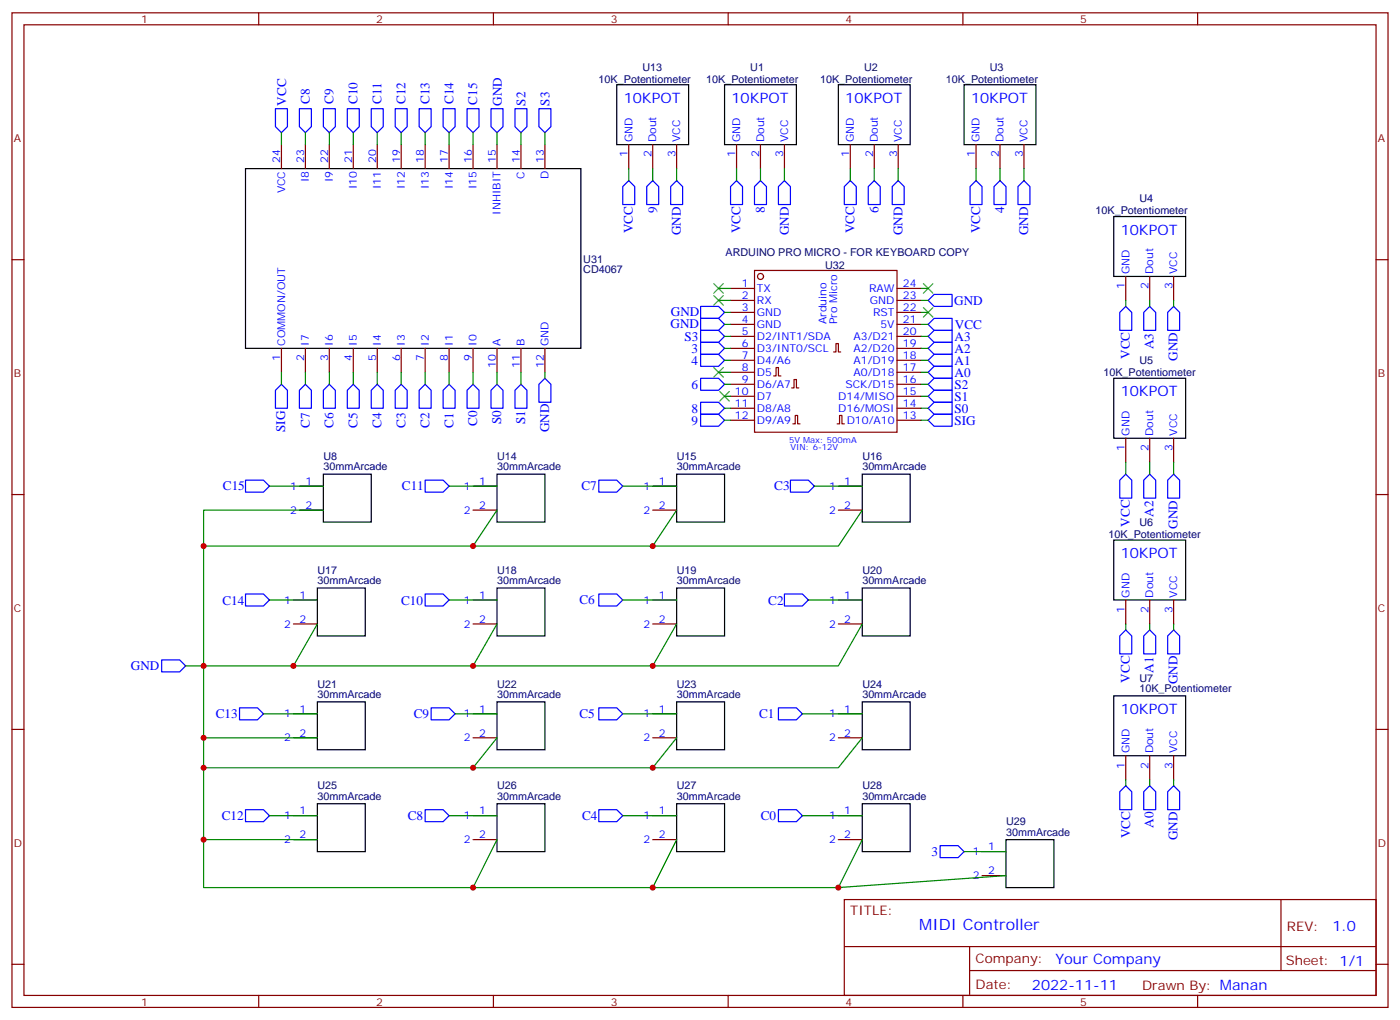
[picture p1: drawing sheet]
<svg xmlns="http://www.w3.org/2000/svg" width="412mm" height="300mm" viewBox="0 0 412 300" stroke-linecap="round" stroke-linejoin="round" font-family="sans-serif">
<g fill="none" stroke="#870000" stroke-width=".35">
<path d="M3.5 3.8h405.4v292.8h-405.4zM7.1 7.3h398.2v285.8h-398.2zM76.2 3.8v3.5M145.3 3.8v3.5M214.5 3.8v3.5M283.6 3.8v3.5M352.8 3.8v3.5M82.9 42.6v7M90 42.6v7M97 42.6v7M104.1 42.6v7M111.1 42.6v7"/>
<path d="M118.2 42.6v7M125.2 42.6v7M132.3 42.6v7M139.3 42.6v7M146.4 42.6v7M153.5 42.6v7M160.5 42.6v7M185.2 42.6v7M192.3 42.6v7M199.3 42.6v7M217 42.6v7M224 42.6v7"/>
<path d="M231.1 42.6v7M250.5 42.6v7M257.5 42.6v7M264.6 42.6v7M287.5 42.6v7M294.6 42.6v7M301.6 42.6v7M3.5 76.4h3.6M222.3 79.6h41.9v47.6h-41.9zM405.3 76.4h3.6M215.2 84.9h7M215.2 88.4h7"/>
<path d="M215.2 92h7M215.2 95.5h7M215.2 99h7M264.2 84.9h7.1M264.2 88.4h7.1M264.2 92h7.1M264.2 95.5h7.1M264.2 99h7.1M331.6 81.4v7M338.7 81.4v7M345.7 81.4v7M82.9 102.6v7"/>
<path d="M90 102.6v7M97 102.6v7M104.1 102.6v7M111.1 102.6v7M118.2 102.6v7M125.2 102.6v7M132.3 102.6v7M139.3 102.6v7M146.4 102.6v7M153.5 102.6v7M160.5 102.6v7M215.2 102.6h7"/>
<path d="M215.2 106.1h7M215.2 109.6h7M215.2 113.1h7M215.2 116.7h7M227.9 110.7h.7v-2.5h.7v2.5h.7M233.2 114.2h.7v-2.5h.7v2.5h.7M245.5 103.6h.7v-2.5h.8v2.5h.7M264.2 102.6h7.1M264.2 106.1h7.1M264.2 109.6h7.1M264.2 113.1h7.1M264.2 116.7h7.1"/>
<path d="M215.2 120.2h7M215.2 123.7h7M233.5 124.8h.8v-2.5h.7v2.5h.7M246.6 124.8h.7v-2.5h.7v2.5h.7M264.2 120.2h7.1M264.2 123.7h7.1M331.6 129v7.1M338.7 129v7.1M345.7 129v7.1M3.5 145.6h3.6M88.2 143.1h7M88.2 150.2h7"/>
<path d="M139.3 143.1h7.1M139.3 150.2h7.1M192.3 143.1h7M192.3 150.2h7M246.9 143.1h7.1M246.9 150.2h7.1M405.3 145.6h3.6M86.4 176.6h7.1M139.3 176.6h7.1M192.3 176.6h7M246.9 176.6h7.1M331.6 176.6v7.1"/>
<path d="M338.7 176.6v7.1M345.7 176.6v7.1M86.4 183.7h7.1M139.3 183.7h7.1M192.3 183.7h7M246.9 183.7h7.1M3.5 214.7h3.6M86.4 210.1h7.1M86.4 217.2h7.1M139.3 210.1h7.1M139.3 217.2h7.1M192.3 210.1h7"/>
<path d="M192.3 217.2h7M246.9 210.1h7.1M246.9 217.2h7.1M405.3 214.7h3.6M331.6 222.5v7.1M338.7 222.5v7.1M345.7 222.5v7.1M86.4 240.1h7.1M86.4 247.2h7.1M139.3 240.1h7.1M139.3 247.2h7.1M192.3 240.1h7"/>
<path d="M192.3 247.2h7M246.9 240.1h7.1M246.9 247.2h7.1M289.3 250.7h7M289.3 257.8h7M248.7 264.8h156.6v28.3h-156.6zM248.7 278.7h156.5M285.6 278.7v14.1M377.3 264.9v20.8M3.5 283.9h3.6M76.2 293.1v3.5M145.3 293.1v3.5"/>
<path d="M214.5 293.1v3.5M283.6 293.1v3.5M285.6 285.7h119.6M352.8 293.1v3.5M405.3 283.9h3.6"/>
<circle cx="224" cy="81.4" r=".88"/>
</g>
<g fill="none" stroke="#000" stroke-width=".35">
<path d="M181.7 24.9h21.1v17.7h-21.1zM213.4 24.9h21.2v17.7h-21.2zM246.9 24.9h21.2v17.7h-21.2zM284 24.9h21.2v17.7h-21.2zM72.3 49.6h98.8v53h-98.8zM328.1 63.7h21.1v17.7h-21.1zM328.1 111.4h21.1v17.6h-21.1zM95.2 139.6h14.2v14.1h-14.2zM146.4 139.6h14.1v14.1h-14.1zM199.3 139.6h14.1v14.1h-14.1zM254 139.6h14.1v14.1h-14.1zM328.1 159h21.1v17.6h-21.1z"/>
<path d="M93.5 173.1h14.1v14.1h-14.1zM146.4 173.1h14.1v14.1h-14.1zM199.3 173.1h14.1v14.1h-14.1zM254 173.1h14.1v14.1h-14.1zM93.5 206.6h14.1v14.1h-14.1zM146.4 206.6h14.1v14.1h-14.1zM199.3 206.6h14.1v14.1h-14.1zM254 206.6h14.1v14.1h-14.1zM328.1 204.9h21.1v17.6h-21.1zM93.5 236.6h14.1v14.1h-14.1zM146.4 236.6h14.1v14.1h-14.1zM199.3 236.6h14.1v14.1h-14.1z"/>
<path d="M254 236.6h14.1v14.1h-14.1zM296.3 247.2h14.1v14.1h-14.1z"/>
</g>
<g fill="none" stroke="#00f" stroke-width=".35">
<path d="M81.1 32h3.6v5.3l-1.8 1.8-1.8-1.8zM88.2 32h3.5v5.3l-1.7 1.8-1.8-1.8zM95.2 32h3.6v5.3l-1.8 1.8-1.8-1.8zM102.3 32h3.5v5.3l-1.7 1.8-1.8-1.8zM109.4 32h3.5v5.3l-1.8 1.8-1.7-1.8zM116.4 32h3.5v5.3l-1.7 1.8-1.8-1.8zM123.5 32h3.5v5.3l-1.8 1.8-1.7-1.8zM130.5 32h3.6v5.3l-1.8 1.8-1.8-1.8zM137.6 32h3.5v5.3l-1.8 1.8-1.7-1.8zM144.6 32h3.6v5.3l-1.8 1.8-1.8-1.8zM151.7 32h3.5v5.3l-1.7 1.8-1.8-1.8zM158.7 32h3.6v5.3l-1.8 1.8-1.8-1.8z"/>
<path d="M185.2 53.2l1.8 1.7v5.3h-3.6v-5.3zM192.3 53.2l1.7 1.7v5.3h-3.5v-5.3zM199.3 53.2l1.8 1.7v5.3h-3.5v-5.3zM217 53.2l1.7 1.7v5.3h-3.5v-5.3zM224 53.2l1.8 1.7v5.3h-3.6v-5.3zM231.1 53.2l1.7 1.7v5.3h-3.5v-5.3zM250.5 53.2l1.7 1.7v5.3h-3.5v-5.3zM257.5 53.2l1.8 1.7v5.3h-3.5v-5.3zM264.6 53.2l1.7 1.7v5.3h-3.5v-5.3zM287.5 53.2l1.8 1.7v5.3h-3.5v-5.3zM294.6 53.2l1.7 1.7v5.3h-3.5v-5.3zM299.9 54.9l1.7-1.7 1.8 1.7v5.3h-3.5z"/>
<path d="M206.4 97.3h5.3l1.7 1.7-1.7 1.8h-5.3zM206.4 90.2h5.3l1.7 1.8-1.7 1.7h-5.3zM206.4 93.7h5.3l1.7 1.8-1.7 1.8h-5.3zM275.2 86.7h5.3v3.5h-5.3l-1.8-1.8zM275.2 93.7h5.3v3.6h-5.3l-1.8-1.8zM275.2 97.3h5.3v3.5h-5.3l-1.8-1.8zM331.6 90.2l1.8 1.8v5.3h-3.6v-5.3zM338.7 90.2l1.7 1.8v5.3h-3.5v-5.3zM345.7 90.2l1.8 1.8v5.3h-3.5v-5.3zM82.9 113.1l1.8 1.8v5.3h-3.6v-5.3zM90 113.1l1.7 1.8v5.3h-3.5v-5.3zM97 113.1l1.8 1.8v5.3h-3.6v-5.3z"/>
<path d="M104.1 113.1l1.7 1.8v5.3h-3.5v-5.3zM111.1 113.1l1.8 1.8v5.3h-3.5v-5.3zM118.2 113.1l1.7 1.8v5.3h-3.5v-5.3zM125.2 113.1l1.8 1.8v5.3h-3.5v-5.3zM132.3 113.1l1.8 1.8v5.3h-3.6v-5.3zM139.3 113.1l1.8 1.8v5.3h-3.5v-5.3zM146.4 113.1l1.8 1.8v5.3h-3.6v-5.3zM153.5 113.1l1.7 1.8v5.3h-3.5v-5.3zM160.5 111.4l1.8 1.7v5.3h-3.6v-5.3zM206.4 118.4h5.3l1.7 1.8-1.7 1.8h-5.3zM206.4 111.4h5.3l1.7 1.7-1.7 1.8h-5.3zM206.4 104.3h5.3l1.7 1.8-1.7 1.7h-5.3z"/>
<path d="M206.4 100.8h5.3l1.7 1.8-1.7 1.7h-5.3zM273.4 102.6l1.8-1.8h5.3v3.5h-5.3zM273.4 109.6l1.8-1.8h5.3v3.6h-5.3zM273.4 116.7l1.8-1.8h5.3v3.5h-5.3zM275.2 104.3h5.3v3.5h-5.3l-1.8-1.7zM275.2 118.4h5.3v3.6h-5.3l-1.8-1.8zM275.2 111.4h5.3v3.5h-5.3l-1.8-1.8zM206.4 122h5.3l1.7 1.7-1.7 1.8h-5.3zM273.4 123.7l1.8-1.7h5.3v3.5h-5.3zM338.7 139.6l1.7 1.8v5.2h-3.5v-5.2zM345.7 139.6l1.8 1.8v5.2h-3.5v-5.2zM72.3 141.4h5.3l1.8 1.7-1.8 1.8h-5.3z"/>
<path d="M125.2 141.4h5.3l1.8 1.7-1.8 1.8h-5.3zM176.4 141.4h5.3l1.7 1.7-1.7 1.8h-5.3zM232.8 141.4h5.3l1.8 1.7-1.8 1.8h-5.3zM329.8 141.4l1.8-1.8 1.8 1.8v5.2h-3.6zM72.3 174.9h5.3l1.8 1.7-1.8 1.8h-5.3zM125.2 174.9h5.3l1.8 1.7-1.8 1.8h-5.3zM176.4 174.9h5.3l1.7 1.7-1.7 1.8h-5.3zM231.1 174.9h5.3l1.7 1.7-1.7 1.8h-5.3zM47.6 194.3h5.3l1.8 1.7-1.8 1.8h-5.3zM331.6 185.5l1.8 1.7v5.3h-3.6v-5.3zM338.7 185.5l1.7 1.7v5.3h-3.5v-5.3zM345.7 185.5l1.8 1.7v5.3h-3.5v-5.3z"/>
<path d="M70.6 208.4h5.2l1.8 1.7-1.8 1.8h-5.2zM127 208.4h5.3l1.8 1.7-1.8 1.8h-5.3zM176.4 208.4h5.3l1.7 1.7-1.7 1.8h-5.3zM229.3 208.4h5.3l1.8 1.7-1.8 1.8h-5.3zM72.3 238.4h5.3l1.8 1.7-1.8 1.8h-5.3zM125.2 238.4h5.3l1.8 1.7-1.8 1.8h-5.3zM176.4 238.4h5.3l1.7 1.7-1.7 1.8h-5.3zM229.3 238.4h5.3l1.8 1.7-1.8 1.8h-5.3zM331.6 231.3l1.8 1.8v5.3h-3.6v-5.3zM338.7 231.3l1.7 1.8v5.3h-3.5v-5.3zM345.7 231.3l1.8 1.8v5.3h-3.5v-5.3zM276.9 249h5.3l1.8 1.7-1.8 1.8h-5.3z"/>
</g>
<g fill="none" stroke="#008700" stroke-width=".35">
<path d="M82.9 39.1v3.5M90 39.1v3.5M97 39.1v3.5M104.1 39.1v3.5M111.1 39.1v3.5M118.2 39.1v3.5M125.2 39.1v3.5M132.3 39.1v3.5M139.3 39.1v3.5M146.4 39.1v3.5M153.5 39.1v3.5M160.5 39.1v3.5"/>
<path d="M185.2 49.6v3.6M192.3 49.6v3.6M199.3 49.6v3.6M217 49.6v3.6M224 49.6v3.6M231.1 49.6v3.6M250.5 49.6v3.6M257.5 49.6v3.6M264.6 49.6v3.6M287.5 49.6v3.6M294.6 49.6v3.6M301.6 49.6v3.6"/>
<path d="M211.7 88.4h3.5M211.7 84.9h3.5M213.4 95.5h1.8M213.4 99h1.8M213.4 92h1.8M271.3 88.4h2.1M271.3 95.5h2.1M271.3 99h2.1M271.3 84.9h2.1M271.3 92h2.1M331.6 88.4v1.8M338.7 88.4v1.8"/>
<path d="M345.7 88.4v1.8M82.9 109.6v3.5M90 109.6v3.5M97 109.6v3.5M104.1 109.6v3.5M111.1 109.6v3.5M118.2 109.6v3.5M125.2 109.6v3.5M132.3 109.6v3.5M139.3 109.6v3.5M146.4 109.6v3.5M153.5 109.6v3.5"/>
<path d="M160.5 109.6v1.8M211.7 109.6h3.5M213.4 102.6h1.8M213.4 106.1h1.8M213.4 113.1h1.8M213.4 116.7h1.8M271.3 102.6h2.1M271.3 106.1h2.1M271.3 109.6h2.1M271.3 113.1h2.1M271.3 116.7h2.1M213.4 120.2h1.8"/>
<path d="M213.4 123.7h1.8M271.3 120.2h2.1M271.3 123.7h2.1M331.6 136.1v3.5M338.7 136.1v3.5M345.7 136.1v3.5M79.4 143.1h15.8M95.2 150.2h-35.2v67h33.5M132.3 143.1h14.1M146.4 150.2l-7.1 10.6h-79.3M183.4 143.1h15.9M199.3 150.2l-7 10.6h-53"/>
<path d="M239.9 143.1h14.1M254 150.2l-7.1 10.6h-54.6M79.4 176.6h14.1M132.3 176.6h14.1M183.4 176.6h15.9M238.1 176.6h15.9M93.5 183.7l-7.1 12.3h-31.7M146.4 183.7l-7.1 12.3h-52.9M199.3 183.7l-7 12.3h-53M254 183.7l-7.1 12.3h-54.6M331.6 183.7v1.8M338.7 183.7v1.8"/>
<path d="M345.7 183.7v1.8M60 217.2v30h33.5M77.6 210.1h15.9M134.1 210.1h12.3M146.4 217.2l-7.1 8.8h-79.3M183.4 210.1h15.9M199.3 217.2l-7 8.8h-53M236.4 210.1h17.6M254 217.2l-7.1 8.8h-54.6M331.6 229.6v1.7M338.7 229.6v1.7M345.7 229.6v1.7"/>
<path d="M60 247.2v14.1h79.3l7.1-14.1M79.4 240.1h14.1M132.3 240.1h14.1M183.4 240.1h15.9M199.3 247.2l-7 14.1h-53M236.4 240.1h17.6M254 247.2l-7.1 14.1h-54.6M284 250.7h12.3M296.3 257.8l-49.4 3.5"/>
</g>
<path d="M210.3 83.5l2.8 2.8M210.3 87l2.8 2.9M213.1 83.5l-2.8 2.8M213.1 87l-2.8 2.9M272 90.6l2.8 2.8M272 83.5l2.8 2.8M274.8 90.6l-2.8 2.8M274.8 83.5l-2.8 2.8M210.3 108.2l2.8 2.8M212 115.3l2.8 2.8M213.1 108.2l-2.8 2.8M214.8 115.3l-2.8 2.8" fill="none" stroke="#3c3" stroke-width=".35"/>
<g fill="#c00">
<circle cx="60" cy="196" r=".88"/>
<circle cx="60" cy="217.2" r=".88"/>
<circle cx="86.4" cy="196" r=".88"/>
<circle cx="139.3" cy="196" r=".88"/>
<circle cx="192.3" cy="196" r=".88"/>
<circle cx="60" cy="160.8" r=".88"/>
<circle cx="139.3" cy="160.8" r=".88"/>
<circle cx="192.3" cy="160.8" r=".88"/>
<circle cx="60" cy="226" r=".88"/>
<circle cx="139.3" cy="226" r=".88"/>
<circle cx="192.3" cy="226" r=".88"/>
<circle cx="60" cy="247.2" r=".88"/>
<circle cx="139.3" cy="261.3" r=".88"/>
<circle cx="192.3" cy="261.3" r=".88"/>
<circle cx="246.9" cy="261.3" r=".88"/>
</g>
<text font-size="4.6" fill="#00f" x="270.8" y="273.9">MIDI Controller</text>
<g font-size="4.2" fill="#00f">
<text x="183.7" y="30.2">10KPOT</text>
<text x="215.5" y="30.2">10KPOT</text>
<text x="249" y="30.2">10KPOT</text>
<text x="286" y="30.2">10KPOT</text>
<text x="330.1" y="69">10KPOT</text>
<text x="330.1" y="116.7">10KPOT</text>
<text x="330.1" y="164.3">10KPOT</text>
<text x="330.1" y="210.2">10KPOT</text>
<text x="392.5" y="274.1">1.0</text>
<text x="310.9" y="283.7">Your Company</text>
<text x="304" y="291.5">2022-11-11</text>
</g>
<g font-size="3.9" fill="#00f">
<text x="84.3" y="31.1" transform="rotate(-90 84.3 31.1)">VCC</text>
<text x="91.2" y="30.7" transform="rotate(-90 91.2 30.7)">C8</text>
<text x="98.3" y="30.7" transform="rotate(-90 98.3 30.7)">C9</text>
<text x="105.3" y="30.7" transform="rotate(-90 105.3 30.7)">C10</text>
<text x="112.4" y="30.7" transform="rotate(-90 112.4 30.7)">C11</text>
<text x="119.5" y="30.7" transform="rotate(-90 119.5 30.7)">C12</text>
<text x="126.5" y="30.7" transform="rotate(-90 126.5 30.7)">C13</text>
<text x="133.6" y="30.7" transform="rotate(-90 133.6 30.7)">C14</text>
<text x="140.6" y="30.8" transform="rotate(-90 140.6 30.8)">C15</text>
<text x="147.8" y="31.1" transform="rotate(-90 147.8 31.1)">GND</text>
<text x="154.8" y="31.1" transform="rotate(-90 154.8 31.1)">S2</text>
<text x="161.9" y="31.1" transform="rotate(-90 161.9 31.1)">S3</text>
<text x="193.5" y="62.8" transform="rotate(-90 193.5 62.8)">9</text>
<text x="225.3" y="62.8" transform="rotate(-90 225.3 62.8)">8</text>
<text x="258.8" y="62.8" transform="rotate(-90 258.8 62.8)">6</text>
<text x="295.8" y="62.8" transform="rotate(-90 295.8 62.8)">4</text>
<text x="186.4" y="68.6" transform="rotate(-90 186.4 68.6)">VCC</text>
<text x="200.6" y="69.3" transform="rotate(-90 200.6 69.3)">GND</text>
<text x="218.2" y="68.6" transform="rotate(-90 218.2 68.6)">VCC</text>
<text x="232.4" y="69.3" transform="rotate(-90 232.4 69.3)">GND</text>
<text x="251.7" y="68.6" transform="rotate(-90 251.7 68.6)">VCC</text>
<text x="265.9" y="69.3" transform="rotate(-90 265.9 69.3)">GND</text>
<text x="288.7" y="68.6" transform="rotate(-90 288.7 68.6)">VCC</text>
<text x="302.9" y="69.3" transform="rotate(-90 302.9 69.3)">GND</text>
<text x="281.1" y="89.8">GND</text>
<text x="197.6" y="93.1">GND</text>
<text x="197.5" y="96.6">GND</text>
<text x="201.6" y="100.3">S3</text>
<text x="281.2" y="100.3">A3</text>
<text x="281.3" y="96.8">VCC</text>
<text x="203.7" y="107.3">4</text>
<text x="203.7" y="103.8">3</text>
<text x="281.2" y="103.8">A2</text>
<text x="281.2" y="107.4">A1</text>
<text x="332.8" y="105.7" transform="rotate(-90 332.8 105.7)">VCC</text>
<text x="339.8" y="102.8" transform="rotate(-90 339.8 102.8)">A3</text>
<text x="346.9" y="106.2" transform="rotate(-90 346.9 106.2)">GND</text>
<text x="281.2" y="110.9">A0</text>
<text x="203.7" y="114.4">6</text>
<text x="281.2" y="117.9">S1</text>
<text x="281.2" y="114.4">S2</text>
<text x="91.2" y="125.9" transform="rotate(-90 91.2 125.9)">C7</text>
<text x="98.3" y="125.9" transform="rotate(-90 98.3 125.9)">C6</text>
<text x="105.3" y="125.9" transform="rotate(-90 105.3 125.9)">C5</text>
<text x="112.4" y="125.9" transform="rotate(-90 112.4 125.9)">C4</text>
<text x="119.4" y="125.9" transform="rotate(-90 119.4 125.9)">C3</text>
<text x="126.5" y="125.9" transform="rotate(-90 126.5 125.9)">C2</text>
<text x="133.6" y="125.9" transform="rotate(-90 133.6 125.9)">C1</text>
<text x="140.6" y="125.3" transform="rotate(-90 140.6 125.3)">C0</text>
<text x="147.7" y="124.9" transform="rotate(-90 147.7 124.9)">S0</text>
<text x="154.7" y="124.9" transform="rotate(-90 154.7 124.9)">S1</text>
<text x="203.7" y="125">9</text>
<text x="203.7" y="121.4">8</text>
<text x="281.2" y="125">SIG</text>
<text x="281.2" y="121.5">S0</text>
<text x="84" y="127.1" transform="rotate(-90 84 127.1)">SIG</text>
<text x="161.8" y="127.3" transform="rotate(-90 161.8 127.3)">GND</text>
<text x="65.7" y="144.4">C15</text>
<text x="118.4" y="144.4">C11</text>
<text x="171.3" y="144.4">C7</text>
<text x="228.1" y="144.4">C3</text>
<text x="332.8" y="155.1" transform="rotate(-90 332.8 155.1)">VCC</text>
<text x="339.8" y="152.2" transform="rotate(-90 339.8 152.2)">A2</text>
<text x="346.9" y="155.6" transform="rotate(-90 346.9 155.6)">GND</text>
<text x="65.5" y="178">C14</text>
<text x="118.1" y="178">C10</text>
<text x="170.7" y="177.9">C6</text>
<text x="226.3" y="178">C2</text>
<text x="38.5" y="197.3">GND</text>
<text x="332.8" y="200.9" transform="rotate(-90 332.8 200.9)">VCC</text>
<text x="339.8" y="198" transform="rotate(-90 339.8 198)">A1</text>
<text x="346.9" y="201.5" transform="rotate(-90 346.9 201.5)">GND</text>
<text x="63.6" y="211.5">C13</text>
<text x="121.9" y="211.5">C9</text>
<text x="170.7" y="211.4">C5</text>
<text x="223.6" y="211.4">C1</text>
<text x="65.3" y="241.5">C12</text>
<text x="120.1" y="241.5">C8</text>
<text x="171.5" y="241.5">C4</text>
<text x="224.1" y="241.5">C0</text>
<text x="339.8" y="243.7" transform="rotate(-90 339.8 243.7)">A0</text>
<text x="332.9" y="246.8" transform="rotate(-90 332.9 246.8)">VCC</text>
<text x="346.9" y="247.3" transform="rotate(-90 346.9 247.3)">GND</text>
<text x="274.3" y="252.1">3</text>
</g>
<g font-size="3.9" fill="#800">
<text x="250.5" y="269.4">TITLE:</text>
<text x="379.1" y="274.1">REV:</text>
<text x="287.4" y="283.6">Company:</text>
<text x="378.7" y="284.2">Sheet: 1/1</text>
<text x="287.4" y="291.3">Date:</text>
<text x="336.4" y="291.4">Drawn By: Manan</text>
</g>
<g font-size="3.2" fill="#800">
<text x="41.6" y="6.8">1</text>
<text x="110.8" y="6.8">2</text>
<text x="179.9" y="6.8">3</text>
<text x="249.1" y="6.8">4</text>
<text x="318.2" y="6.8">5</text>
<text x="4.1" y="41.9">A</text>
<text x="405.9" y="41.9">A</text>
<text x="4.1" y="111">B</text>
<text x="405.9" y="111">B</text>
<text x="4.1" y="180.2">C</text>
<text x="405.9" y="180.2">C</text>
<text x="4.1" y="249.3">D</text>
<text x="405.9" y="249.3">D</text>
<text x="41.6" y="296.1">1</text>
<text x="110.8" y="296.1">2</text>
<text x="179.9" y="296.1">3</text>
<text x="249.1" y="296.1">4</text>
<text x="318.2" y="296.1">5</text>
</g>
<g font-size="3.2" fill="#000080">
<text x="189.2" y="20.8">U13</text>
<text x="221" y="20.8">U1</text>
<text x="254.5" y="20.8">U2</text>
<text x="291.6" y="20.8">U3</text>
<text x="176.3" y="24.3">10K_Potentiometer</text>
<text x="208" y="24.3">10K_Potentiometer</text>
<text x="241.6" y="24.3">10K_Potentiometer</text>
<text x="278.6" y="24.3">10K_Potentiometer</text>
<text x="335.7" y="59.6">U4</text>
<text x="322.7" y="63.1">10K_Potentiometer</text>
<text x="171.8" y="77.4">U31</text>
<text x="213.7" y="75.4">ARDUINO PRO MICRO - FOR KEYBOARD COPY</text>
<text x="171.8" y="80.4">CD4067</text>
<text x="243.1" y="79.3">U32</text>
<text x="335.7" y="107.2">U5</text>
<text x="325" y="110.7">10K_Potentiometer</text>
<text x="95.3" y="135.4">U8</text>
<text x="146.4" y="135.4">U14</text>
<text x="199.3" y="135.4">U15</text>
<text x="254" y="135.4">U16</text>
<text x="95.3" y="138.5">30mmArcade</text>
<text x="146.4" y="138.5">30mmArcade</text>
<text x="199.3" y="138.5">30mmArcade</text>
<text x="254" y="138.5">30mmArcade</text>
<text x="335.7" y="154.9">U6</text>
<text x="326.5" y="158.3">10K_Potentiometer</text>
<text x="93.5" y="172">30mmArcade</text>
<text x="93.5" y="168.9">U17</text>
<text x="146.4" y="172">30mmArcade</text>
<text x="146.4" y="168.9">U18</text>
<text x="199.3" y="172">30mmArcade</text>
<text x="199.3" y="168.9">U19</text>
<text x="254" y="172">30mmArcade</text>
<text x="254" y="168.9">U20</text>
<text x="93.5" y="202.4">U21</text>
<text x="146.4" y="202.4">U22</text>
<text x="199.3" y="202.4">U23</text>
<text x="254" y="202.4">U24</text>
<text x="335.6" y="203.8">10K_Potentiometer</text>
<text x="335.7" y="200.7">U7</text>
<text x="93.5" y="205.5">30mmArcade</text>
<text x="146.4" y="205.5">30mmArcade</text>
<text x="199.3" y="205.5">30mmArcade</text>
<text x="254" y="205.5">30mmArcade</text>
<text x="93.5" y="232.4">U25</text>
<text x="146.4" y="232.4">U26</text>
<text x="199.3" y="232.4">U27</text>
<text x="254" y="232.4">U28</text>
<text x="93.5" y="235.5">30mmArcade</text>
<text x="146.4" y="235.5">30mmArcade</text>
<text x="199.3" y="235.5">30mmArcade</text>
<text x="254" y="235.5">30mmArcade</text>
<text x="296.4" y="243">U29</text>
<text x="296.4" y="246.1">30mmArcade</text>
</g>
<g font-size="3.2" fill="#00f">
<text x="186.3" y="41.9" transform="rotate(-90 186.3 41.9)">GND</text>
<text x="193.3" y="41.9" transform="rotate(-90 193.3 41.9)">Dout</text>
<text x="200.4" y="41.9" transform="rotate(-90 200.4 41.9)">VCC</text>
<text x="218" y="41.9" transform="rotate(-90 218 41.9)">GND</text>
<text x="225.1" y="41.9" transform="rotate(-90 225.1 41.9)">Dout</text>
<text x="232.1" y="41.9" transform="rotate(-90 232.1 41.9)">VCC</text>
<text x="251.5" y="41.9" transform="rotate(-90 251.5 41.9)">GND</text>
<text x="258.6" y="41.9" transform="rotate(-90 258.6 41.9)">Dout</text>
<text x="265.6" y="41.9" transform="rotate(-90 265.6 41.9)">VCC</text>
<text x="288.6" y="41.9" transform="rotate(-90 288.6 41.9)">GND</text>
<text x="295.6" y="41.9" transform="rotate(-90 295.6 41.9)">Dout</text>
<text x="302.7" y="41.9" transform="rotate(-90 302.7 41.9)">VCC</text>
<text x="82.5" y="47.9" transform="rotate(-90 82.5 47.9)">24</text>
<text x="89.6" y="47.9" transform="rotate(-90 89.6 47.9)">23</text>
<text x="96.7" y="47.9" transform="rotate(-90 96.7 47.9)">22</text>
<text x="103.7" y="47.9" transform="rotate(-90 103.7 47.9)">21</text>
<text x="110.8" y="47.9" transform="rotate(-90 110.8 47.9)">20</text>
<text x="117.8" y="47.9" transform="rotate(-90 117.8 47.9)">19</text>
<text x="124.9" y="47.9" transform="rotate(-90 124.9 47.9)">18</text>
<text x="131.9" y="47.9" transform="rotate(-90 131.9 47.9)">17</text>
<text x="139" y="47.9" transform="rotate(-90 139 47.9)">16</text>
<text x="146" y="47.9" transform="rotate(-90 146 47.9)">15</text>
<text x="153.1" y="47.9" transform="rotate(-90 153.1 47.9)">14</text>
<text x="160.2" y="47.9" transform="rotate(-90 160.2 47.9)">13</text>
<text x="184.9" y="46.4" transform="rotate(-90 184.9 46.4)">1</text>
<text x="191.9" y="46.4" transform="rotate(-90 191.9 46.4)">2</text>
<text x="199" y="46.4" transform="rotate(-90 199 46.4)">3</text>
<text x="216.6" y="46.4" transform="rotate(-90 216.6 46.4)">1</text>
<text x="223.7" y="46.4" transform="rotate(-90 223.7 46.4)">2</text>
<text x="230.7" y="46.4" transform="rotate(-90 230.7 46.4)">3</text>
<text x="250.1" y="46.4" transform="rotate(-90 250.1 46.4)">1</text>
<text x="257.2" y="46.4" transform="rotate(-90 257.2 46.4)">2</text>
<text x="264.2" y="46.4" transform="rotate(-90 264.2 46.4)">3</text>
<text x="287.2" y="46.4" transform="rotate(-90 287.2 46.4)">1</text>
<text x="294.2" y="46.4" transform="rotate(-90 294.2 46.4)">2</text>
<text x="301.3" y="46.4" transform="rotate(-90 301.3 46.4)">3</text>
<text x="91" y="53.7" transform="rotate(-90 91 53.7)">I8</text>
<text x="98.1" y="53.7" transform="rotate(-90 98.1 53.7)">I9</text>
<text x="154.5" y="52.6" transform="rotate(-90 154.5 52.6)">C</text>
<text x="161.6" y="52.8" transform="rotate(-90 161.6 52.8)">D</text>
<text x="84" y="56.9" transform="rotate(-90 84 56.9)">VCC</text>
<text x="105.1" y="55.7" transform="rotate(-90 105.1 55.7)">I10</text>
<text x="112.2" y="55.7" transform="rotate(-90 112.2 55.7)">I11</text>
<text x="119.2" y="55.7" transform="rotate(-90 119.2 55.7)">I12</text>
<text x="126.3" y="55.7" transform="rotate(-90 126.3 55.7)">I13</text>
<text x="133.3" y="55.7" transform="rotate(-90 133.3 55.7)">I14</text>
<text x="140.4" y="55.7" transform="rotate(-90 140.4 55.7)">I15</text>
<text x="147.5" y="63.2" transform="rotate(-90 147.5 63.2)">INHIBIT</text>
<text x="332.7" y="80.7" transform="rotate(-90 332.7 80.7)">GND</text>
<text x="339.7" y="80.7" transform="rotate(-90 339.7 80.7)">Dout</text>
<text x="346.8" y="80.7" transform="rotate(-90 346.8 80.7)">VCC</text>
<text x="218.5" y="84.6">1</text>
<text x="218.5" y="88.1">2</text>
<text x="223" y="86">TX</text>
<text x="223" y="89.5">RX</text>
<text x="256" y="86">RAW</text>
<text x="256.2" y="89.5">GND</text>
<text x="266" y="88.1">23</text>
<text x="266" y="84.6">24</text>
<text x="331.3" y="85.2" transform="rotate(-90 331.3 85.2)">1</text>
<text x="338.3" y="85.2" transform="rotate(-90 338.3 85.2)">2</text>
<text x="345.4" y="85.2" transform="rotate(-90 345.4 85.2)">3</text>
<text x="218.5" y="91.6">3</text>
<text x="218.5" y="95.2">4</text>
<text x="223" y="93">GND</text>
<text x="243.4" y="95.5" transform="rotate(-90 243.4 95.5)">Arduino</text>
<text x="246.6" y="95.5" transform="rotate(-90 246.6 95.5)">Pro Micro</text>
<text x="257.2" y="93">RST</text>
<text x="266" y="95.1">21</text>
<text x="266" y="91.6">22</text>
<text x="84" y="101.8" transform="rotate(-90 84 101.8)">COMMON/OUT</text>
<text x="91" y="101.8" transform="rotate(-90 91 101.8)">I7</text>
<text x="98.1" y="101.8" transform="rotate(-90 98.1 101.8)">I6</text>
<text x="105.1" y="101.8" transform="rotate(-90 105.1 101.8)">I5</text>
<text x="112.2" y="101.8" transform="rotate(-90 112.2 101.8)">I4</text>
<text x="119.2" y="101.8" transform="rotate(-90 119.2 101.8)">I3</text>
<text x="126.3" y="101.8" transform="rotate(-90 126.3 101.8)">I2</text>
<text x="133.3" y="101.8" transform="rotate(-90 133.3 101.8)">I1</text>
<text x="140.4" y="101.8" transform="rotate(-90 140.4 101.8)">I0</text>
<text x="147.5" y="101.8" transform="rotate(-90 147.5 101.8)">A</text>
<text x="154.5" y="101.8" transform="rotate(-90 154.5 101.8)">B</text>
<text x="161.6" y="101.8" transform="rotate(-90 161.6 101.8)">GND</text>
<text x="218.5" y="98.7">5</text>
<text x="223" y="96.6">GND</text>
<text x="223" y="100.1">D2/INT1/SDA</text>
<text x="251.4" y="100.1">A3/D21</text>
<text x="259.3" y="96.6">5V</text>
<text x="266" y="98.7">20</text>
<text x="82.5" y="106.3" transform="rotate(-90 82.5 106.3)">1</text>
<text x="89.6" y="106.3" transform="rotate(-90 89.6 106.3)">2</text>
<text x="96.7" y="106.3" transform="rotate(-90 96.7 106.3)">3</text>
<text x="103.7" y="106.3" transform="rotate(-90 103.7 106.3)">4</text>
<text x="110.8" y="106.3" transform="rotate(-90 110.8 106.3)">5</text>
<text x="117.8" y="106.3" transform="rotate(-90 117.8 106.3)">6</text>
<text x="124.9" y="106.3" transform="rotate(-90 124.9 106.3)">7</text>
<text x="131.9" y="106.3" transform="rotate(-90 131.9 106.3)">8</text>
<text x="139" y="106.3" transform="rotate(-90 139 106.3)">9</text>
<text x="218.5" y="102.2">6</text>
<text x="218.5" y="105.7">7</text>
<text x="223" y="103.6">D3/INT0/SCL</text>
<text x="223" y="107.1">D4/A6</text>
<text x="251.4" y="107.1">A1/D19</text>
<text x="251.4" y="103.6">A2/D20</text>
<text x="266" y="105.7">18</text>
<text x="266" y="102.2">19</text>
<text x="146" y="108.3" transform="rotate(-90 146 108.3)">10</text>
<text x="153.1" y="108.3" transform="rotate(-90 153.1 108.3)">11</text>
<text x="160.2" y="108.3" transform="rotate(-90 160.2 108.3)">12</text>
<text x="218.5" y="109.3">8</text>
<text x="218.5" y="112.8">9</text>
<text x="223" y="110.7">D5</text>
<text x="251.4" y="110.7">A0/D18</text>
<text x="266" y="112.8">16</text>
<text x="266" y="109.3">17</text>
<text x="216.5" y="116.3">10</text>
<text x="216.5" y="119.8">11</text>
<text x="223" y="114.2">D6/A7</text>
<text x="223" y="117.7">D7</text>
<text x="246.9" y="117.7">D14/MISO</text>
<text x="249" y="114.2">SCK/D15</text>
<text x="266" y="119.8">14</text>
<text x="266" y="116.3">15</text>
<text x="216.5" y="123.4">12</text>
<text x="223" y="121.3">D8/A8</text>
<text x="223" y="124.8">D9/A9</text>
<text x="246.9" y="121.2">D16/MOSI</text>
<text x="249.4" y="124.8">D10/A10</text>
<text x="266" y="123.4">13</text>
<text x="332.7" y="128.3" transform="rotate(-90 332.7 128.3)">GND</text>
<text x="339.7" y="128.3" transform="rotate(-90 339.7 128.3)">Dout</text>
<text x="346.8" y="128.3" transform="rotate(-90 346.8 128.3)">VCC</text>
<text x="331.3" y="132.8" transform="rotate(-90 331.3 132.8)">1</text>
<text x="338.3" y="132.8" transform="rotate(-90 338.3 132.8)">2</text>
<text x="345.4" y="132.8" transform="rotate(-90 345.4 132.8)">3</text>
<text x="90" y="142.8">1</text>
<text x="141.1" y="142.8">1</text>
<text x="194" y="142.8">1</text>
<text x="248.7" y="142.8">1</text>
<text x="85.5" y="144.2">1</text>
<text x="90" y="149.8">2</text>
<text x="136.6" y="144.2">1</text>
<text x="141.1" y="149.8">2</text>
<text x="189.5" y="144.2">1</text>
<text x="194" y="149.8">2</text>
<text x="244.2" y="144.2">1</text>
<text x="248.7" y="149.8">2</text>
<text x="85.5" y="151.2">2</text>
<text x="136.6" y="151.2">2</text>
<text x="189.5" y="151.2">2</text>
<text x="244.2" y="151.2">2</text>
<text x="83.7" y="177.7">1</text>
<text x="88.2" y="176.3">1</text>
<text x="136.6" y="177.7">1</text>
<text x="141.1" y="176.3">1</text>
<text x="189.5" y="177.7">1</text>
<text x="194" y="176.3">1</text>
<text x="244.2" y="177.7">1</text>
<text x="248.7" y="176.3">1</text>
<text x="332.7" y="175.9" transform="rotate(-90 332.7 175.9)">GND</text>
<text x="339.7" y="175.9" transform="rotate(-90 339.7 175.9)">Dout</text>
<text x="346.8" y="175.9" transform="rotate(-90 346.8 175.9)">VCC</text>
<text x="83.7" y="184.7">2</text>
<text x="88.2" y="183.3">2</text>
<text x="136.6" y="184.7">2</text>
<text x="141.1" y="183.3">2</text>
<text x="189.5" y="184.7">2</text>
<text x="194" y="183.3">2</text>
<text x="244.2" y="184.7">2</text>
<text x="248.7" y="183.3">2</text>
<text x="331.3" y="180.4" transform="rotate(-90 331.3 180.4)">1</text>
<text x="338.3" y="180.4" transform="rotate(-90 338.3 180.4)">2</text>
<text x="345.4" y="180.4" transform="rotate(-90 345.4 180.4)">3</text>
<text x="88.2" y="209.8">1</text>
<text x="141.1" y="209.8">1</text>
<text x="194" y="209.8">1</text>
<text x="248.7" y="209.8">1</text>
<text x="83.7" y="211.2">1</text>
<text x="136.6" y="211.2">1</text>
<text x="189.5" y="211.2">1</text>
<text x="244.2" y="211.2">1</text>
<text x="83.7" y="218.3">2</text>
<text x="88.2" y="216.9">2</text>
<text x="136.6" y="218.3">2</text>
<text x="141.1" y="216.9">2</text>
<text x="189.5" y="218.3">2</text>
<text x="194" y="216.9">2</text>
<text x="244.2" y="218.3">2</text>
<text x="248.7" y="216.9">2</text>
<text x="332.7" y="221.8" transform="rotate(-90 332.7 221.8)">GND</text>
<text x="339.7" y="221.8" transform="rotate(-90 339.7 221.8)">Dout</text>
<text x="346.8" y="221.8" transform="rotate(-90 346.8 221.8)">VCC</text>
<text x="331.3" y="226.3" transform="rotate(-90 331.3 226.3)">1</text>
<text x="338.3" y="226.3" transform="rotate(-90 338.3 226.3)">2</text>
<text x="345.4" y="226.3" transform="rotate(-90 345.4 226.3)">3</text>
<text x="88.2" y="239.8">1</text>
<text x="141.1" y="239.8">1</text>
<text x="194" y="239.8">1</text>
<text x="248.7" y="239.8">1</text>
<text x="83.7" y="241.2">1</text>
<text x="136.6" y="241.2">1</text>
<text x="189.5" y="241.2">1</text>
<text x="244.2" y="241.2">1</text>
<text x="83.7" y="248.2">2</text>
<text x="88.2" y="246.8">2</text>
<text x="136.6" y="248.2">2</text>
<text x="141.1" y="246.8">2</text>
<text x="189.5" y="248.2">2</text>
<text x="194" y="246.8">2</text>
<text x="244.2" y="248.2">2</text>
<text x="248.7" y="246.8">2</text>
<text x="286.6" y="251.8">1</text>
<text x="291" y="250.4">1</text>
<text x="291" y="257.4">2</text>
<text x="286.6" y="258.8">2</text>
</g>
<g font-size="2.5" fill="#00f">
<text x="232.5" y="130.4">5V Max: 500mA</text>
<text x="232.8" y="132.5">VIN: 6-12V</text>
</g>
</svg>
